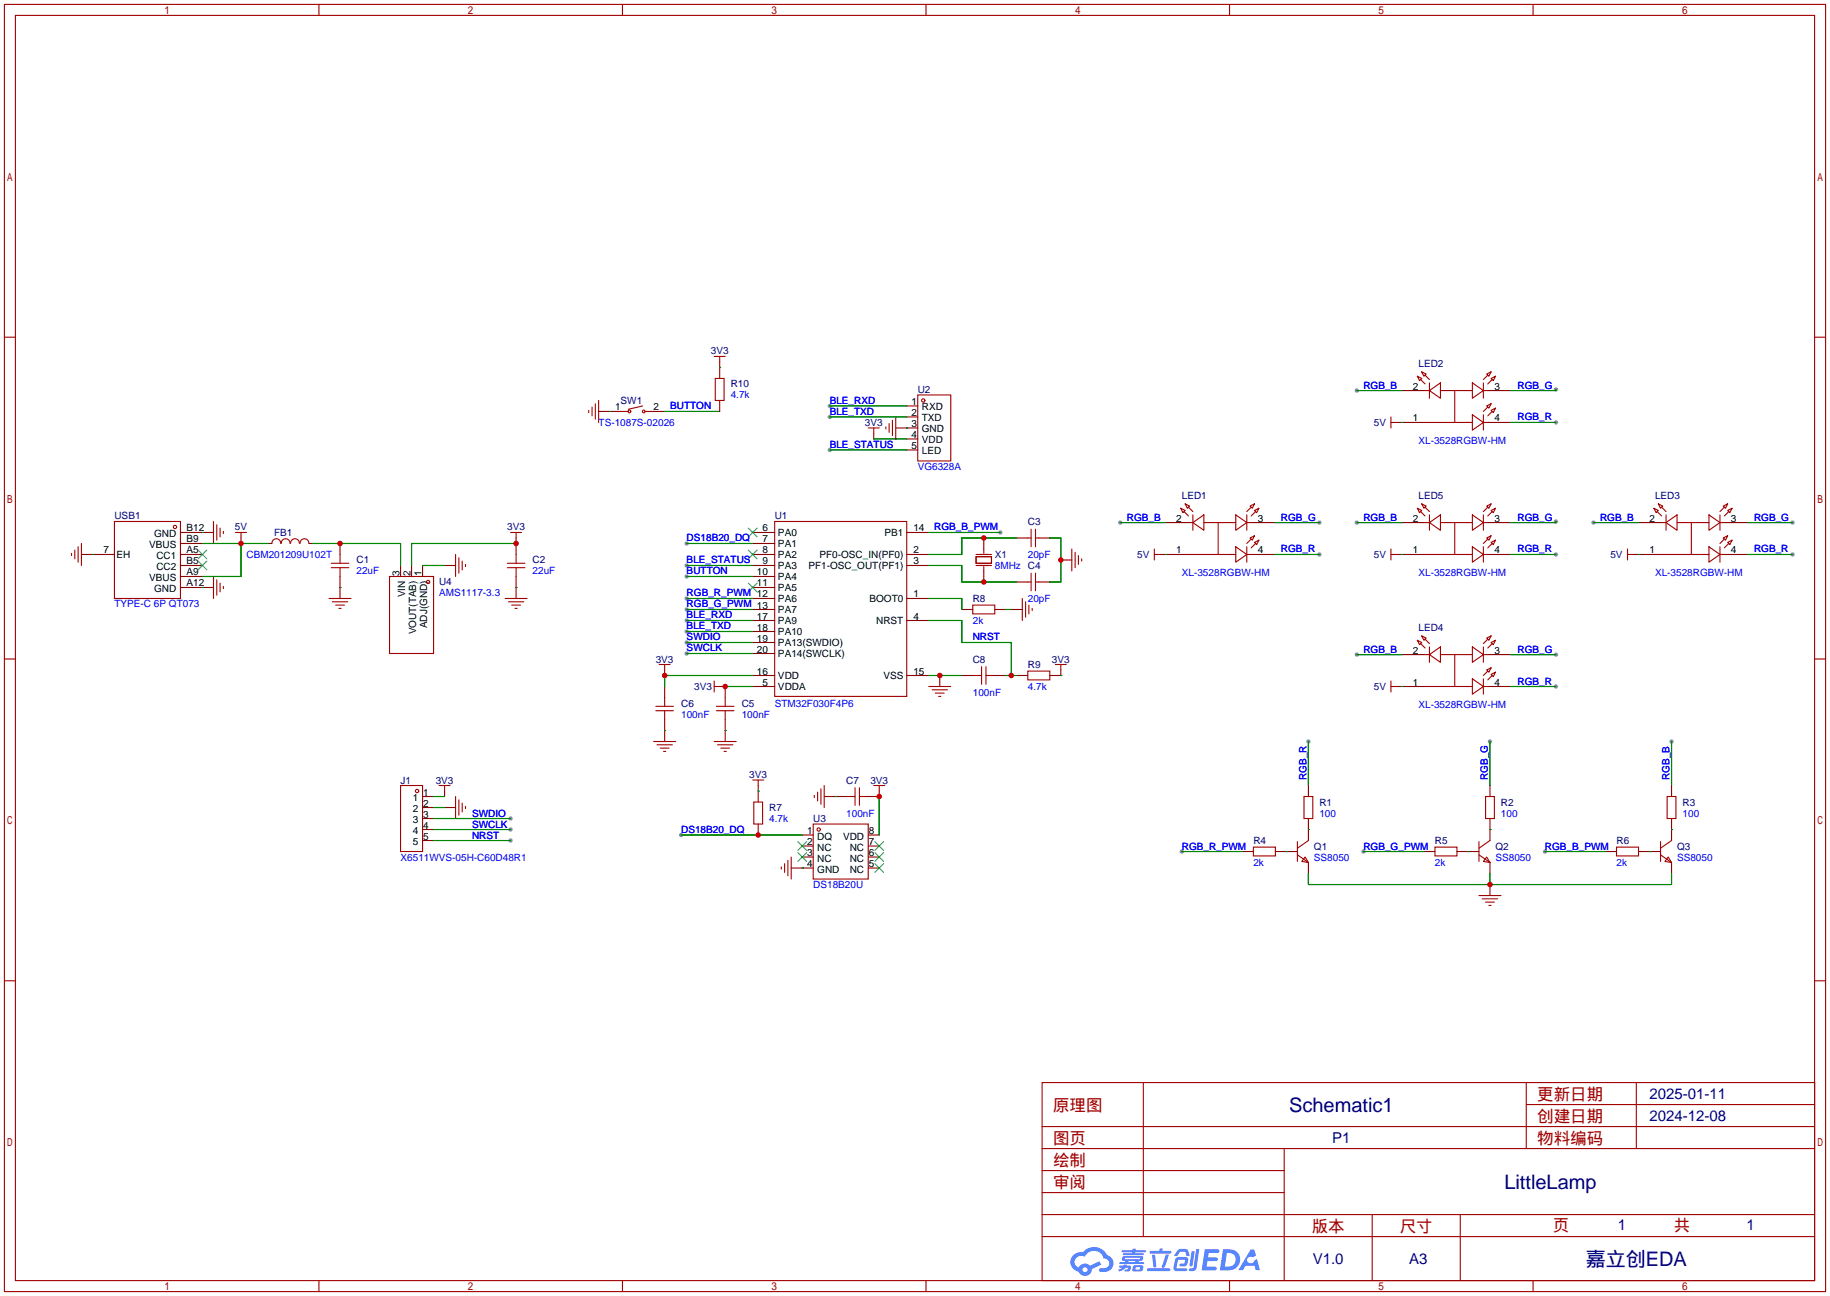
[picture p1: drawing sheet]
<svg xmlns="http://www.w3.org/2000/svg" width="422mm" height="299mm" viewBox="0 0 422 299" stroke-linecap="round" stroke-linejoin="round" font-family="sans-serif">
<g fill="#999">
<circle cx="158.5" cy="148.3" r=".51"/>
<circle cx="158.5" cy="150.9" r=".51"/>
<circle cx="304.5" cy="128" r=".51"/>
<circle cx="359.2" cy="97.5" r=".51"/>
<circle cx="413.8" cy="128" r=".51"/>
<circle cx="359.2" cy="158.5" r=".51"/>
<circle cx="359.2" cy="89.9" r=".51"/>
<circle cx="413.8" cy="120.6" r=".51"/>
<circle cx="304.5" cy="120.6" r=".51"/>
<circle cx="302" cy="171.2" r=".51"/>
<circle cx="343.9" cy="171.2" r=".51"/>
<circle cx="385.8" cy="171.2" r=".51"/>
<circle cx="272.8" cy="196.6" r=".51"/>
<circle cx="314.7" cy="196.6" r=".51"/>
<circle cx="356.6" cy="196.6" r=".51"/>
<circle cx="359.2" cy="151.1" r=".51"/>
<circle cx="258.6" cy="120.6" r=".51"/>
<circle cx="313.2" cy="90.2" r=".51"/>
<circle cx="367.8" cy="120.6" r=".51"/>
<circle cx="313.2" cy="151.1" r=".51"/>
<circle cx="157.2" cy="192.8" r=".51"/>
<circle cx="191.5" cy="93.7" r=".51"/>
<circle cx="191.5" cy="96.3" r=".51"/>
<circle cx="191.5" cy="103.9" r=".51"/>
<circle cx="117.9" cy="189" r=".51"/>
<circle cx="117.9" cy="191.5" r=".51"/>
<circle cx="117.9" cy="194.1" r=".51"/>
<circle cx="158.5" cy="138.2" r=".51"/>
<circle cx="158.5" cy="140.7" r=".51"/>
<circle cx="230.9" cy="122.9" r=".51"/>
<circle cx="158.5" cy="143.3" r=".51"/>
<circle cx="158.5" cy="145.8" r=".51"/>
<circle cx="359.2" cy="128" r=".51"/>
<circle cx="359.2" cy="120.4" r=".51"/>
<circle cx="313.2" cy="120.6" r=".51"/>
<circle cx="158.5" cy="125.5" r=".51"/>
<circle cx="158.5" cy="133.1" r=".51"/>
<circle cx="158.5" cy="130.6" r=".51"/>
</g>
<g fill="none" stroke="#a10000" stroke-width=".25">
<path d="M1 1h420.4v297.2h-420.4zM3.6 3.6h415.2v292.1h-415.2zM73.6 1v2.6M143.7 1v2.6M213.7 1v2.6M283.8 1v2.6M353.9 1v2.6M1 77.9h2.6M418.8 77.9h2.6M1 152.1h2.6M418.8 152.1h2.6M1 226.4h2.6"/>
<path d="M418.8 226.4h2.6M240.5 249.9h178.3v45.8h-178.3zM263.9 249.9v35.6M352.3 249.9v15.3M352.3 255h66.5M377.7 249.9v15.3M240.5 270.3h55.9M240.5 265.2h178.3M240.5 275.3h55.9M240.5 260.1h178.3M296.4 265.2v30.5M73.6 295.7v2.5"/>
<path d="M143.7 295.7v2.5M213.7 295.7v2.5M240.5 285.5h178.3M240.5 280.4h178.3M283.8 295.7v2.5M316.7 280.4v15.3M337.1 280.4v15.3M353.9 295.7v2.5"/>
</g>
<g fill="#5487ff">
<path d="M278.1 288.4h2.7a.48 .48 0 0 1 .7 .4 .48 .48 0 0 1-.7 .5h-1.8l-.2 1h1.9a.43 .43 0 0 1 .4 .5 .43 .43 0 0 1-.5 .4h-1.9l-.2 1.2h1.7a.45 .45 0 0 1 .6 .2 .45 .45 0 0 1-.2 .6l-3.2 .1z"/>
<path d="M288.7 288.5h.8l.4 1.4-.7 .4a.84 .84 0 0 0-1.2 .2 .84 .84 0 0 0 .3 1.2 .84 .84 0 0 0 1.1-.4l.1-.3 .6-.3 .7 2.5h-.9l-.3-1h-2.1l-.6 1h-1.1z"/>
<path d="M275.1 288.9h.7l-.5 3.2a.36 .36 0 0 1-.4 .3 .36 .36 0 0 1-.3-.4z"/>
<path d="M276.1 288.4h.7l-.6 4.3a1.13 1.13 0 0 1-1.8 .6l.2-.4 .7-.1 .2-.2z"/>
<path d="M271.8 288.7l.6-.3 1-.1a.77 .77 0 0 1 .9 .6l.3 .9-.2 .2h-.5l-.3-.9-.2-.1h-1l-.7 1h-.6z"/>
<path d="M271.4 290.5l.5-.3h1.7a.81 .81 0 0 1 .7 .5 .81 .81 0 0 1-.2 .9 .81 .81 0 0 1-.9 .8h-.7a.32 .32 0 0 1-.3-.4 .32 .32 0 0 1 .4-.3h.7l.3-.9-1.7 .1-.3 1.9h2.2a.32 .32 0 0 1 .3 .4 .32 .32 0 0 1-.4 .3h-2.3l-.4-.4-.1-.5z"/>
<path d="M264.8 292.8h5a.33 .33 0 0 1 .4 .4 .33 .33 0 0 1-.4 .3h-4.9l-.1-.2z"/>
<path d="M269.1 289.6h.7l-.6 2.1a.98 .98 0 0 1-.8 1l-.3-.3z"/>
<path d="M265.9 289.7h.7l.3 2.6a.34 .34 0 0 1-.3 .3 .34 .34 0 0 1-.4-.2z"/>
<path d="M265.4 288.8h2.2l.2-.6h.6l-.1 .6h1.8a.32 .32 0 0 1 .3 .3 .32 .32 0 0 1-.4 .3h-4.5l-.1-.1z"/>
<path d="M258.4 292.2h.9l.1-.2h.7l-.1 .2h.9l.1 .2-.1 .9-1.3 .2v-.4h.6l.1-.4a.68 .68 0 0 0-.9 .4l-1.1 .5-.2-.5 1-.4h-.8z"/>
<path d="M259 288.6h2.4l.1-.3h.7l-.1 .3h2.2l.3 .3-.3 .2h-2.2l-.1 .3h1.8l.2 .2-.2 .2h-4.5l-.1-.4h2l.1-.3h-2.3l-.1-.1z"/>
<path d="M282.3 288.4l-.7 4.9h1.6a2.5 2.5 0 0 0 3.1-2.5 2.5 2.5 0 0 0-3.1-2.4zM283.2 289.3a1.65 1.65 0 0 1 2 1.7 1.65 1.65 0 0 1-2.2 1.4h-.3z"/>
<path d="M259.1 290.2l-.1 .7 .6 .2 .1 .3h-1.3l.1 .4h5.4l.2-.2-.2-.2h-1.2l.2-.3a.7 .7 0 0 0 .8-.2 .7 .7 0 0 0 0-.9h-4.1zM259.7 290.4l3.5 .1-.2 .3h-3.2zM260.4 291.1h1.7l-.2 .3h-1.4z"/>
<path d="M261.6 292.3a1.05 1.05 0 0 0-.1 1.2 2.91 2.91 0 0 0 2.2-.2 .98 .98 0 0 0 0-1.1l-1.6-.1zM262.2 292.6h.8l.1 .3-.2 .2h-.8z"/>
<path d="M247.8 289.7a2.23 2.23 0 0 0-.6 2.3 2.23 2.23 0 0 0 1.8 1.6 1.58 1.58 0 0 0 1.7 1 1.58 1.58 0 0 0 1.3-1.6l2.2-1-.5-.8-2.1 1a1.65 1.65 0 0 0-2.6 .5 1.47 1.47 0 0 1-.8-2.1 1.47 1.47 0 0 1 2.2-.4 2.3 2.3 0 0 1 2.3-1.4 2.3 2.3 0 0 1 2.1 1.8 1.12 1.12 0 0 1 1.3 1 1.12 1.12 0 0 1-1.2 1.2h-.7a.45 .45 0 0 0-.5 .3 .45 .45 0 0 0 .4 .6 2.21 2.21 0 0 0 2.2-.6 2.21 2.21 0 0 0 .5-2.3 2.13 2.13 0 0 0-1.3-1 3.3 3.3 0 0 0-5.5-.7l-1.2 .1zM249.9 293.2a.57 .57 0 0 1 1.1 0 .57 .57 0 0 1-1.1 0z"/>
</g>
<g fill="none" stroke="#a10000" stroke-width=".25">
<path d="M135.9 94.7v.5M136.7 94v2M137.4 93.2v3.6M138.2 92.5v5M143.3 95h1.7M148.3 93.7l-3.3 .8M149.1 95h1.8M164.8 82.3h2.6M165.1 87.4h2v5.1h-2zM166.1 82.3v1.3M200.4 98.8h2.5M201.7 98.8v1.3"/>
<path d="M204.5 98.6v.5M205.2 97.8v2M206 97v3.6M206.8 96.3v5M211.8 91.2h7.7v15.2h-7.7zM321.1 97.5h1.2M321.1 96.3v2.5M327.2 86.9l1 .5-.5 .5zM327.9 87.6l1 1M328.2 85.9l1 .5-.5 .5zM328.7 90.2h1.2M328.7 97.5h11.2"/>
<path d="M328.9 86.6l1 1M329.9 90.2l2.6-1.8v3.5zM329.9 88.4v3.5M332.5 90.2h7.4M335.8 90.2v7.3M339.9 88.4l2.5 1.8-2.5 1.7zM339.9 95.8l2.5 1.7-2.5 1.8zM342.4 90.2h1.3M342.4 88.4v3.5M342.4 95.8v3.5M342.4 97.5h1.3M343.2 86.4l1-.5-.5 1z"/>
<path d="M343.2 93.7l1-.5-.5 1zM343.4 86.6l-1 1M343.4 94l-1 1M344.2 87.4l1-.5-.5 1zM344.2 94.7l1-.5-.5 1zM344.4 87.6l-1 1M344.4 95l-1 1M272.5 117.3l1.1 .6-.6 .5zM273.3 118.1l1 1M273.6 116.3l1 .5-.5 .5zM274.3 117.1l1 1M275.3 118.9v3.5"/>
<path d="M285.2 118.9l2.6 1.7-2.6 1.8zM287.8 118.9v3.5M288.5 116.8l1.1-.5-.5 1zM288.8 117.1l-1 1M289.6 117.9l1-.6-.5 1.1zM289.8 118.1l-1 1M327.2 117.3l1 .6-.5 .5zM327.9 118.1l1 1M328.2 116.3l1 .5-.5 .5zM328.9 117.1l1 1M329.9 118.9v3.5M339.9 118.9l2.5 1.7-2.5 1.8z"/>
<path d="M342.4 118.9v3.5M343.2 116.8l1-.5-.5 1zM343.4 117.1l-1 1M344.2 117.9l1-.6-.5 1.1zM344.4 118.1l-1 1M381.8 117.3l1 .6-.5 .5zM382.5 118.1l1 1M382.8 116.3l1 .5-.5 .5zM383.5 117.1l1.1 1M384.6 118.9v3.5M394.5 118.9l2.5 1.7-2.5 1.8zM397 118.9v3.5"/>
<path d="M397.8 116.8l1-.5-.5 1zM398 117.1l-1 1M398.8 117.9l1-.6-.5 1.1zM399 118.1l-1 1M16.5 127.8v.5M17.3 127v2M18 126.2v3.6M18.8 125.5v5.1M26.4 120.4h15.3v17.8h-15.3zM49.3 120.4v5.1M49.3 133.1v5.1M50 121.2v3.5"/>
<path d="M50 133.9v3.5M50.8 121.9v2.1M50.8 134.6v2.1M51.6 122.7v.5M51.6 135.4v.5M54.4 122.9h2.5M55.6 122.9v1.3M62.8 125.5a1.01 1.01 0 0 1 1-1.1 1.01 1.01 0 0 1 1 1.1M64.9 125.5a1.01 1.01 0 0 1 1-1.1 1.01 1.01 0 0 1 1 1.1M67.1 125.5a1.01 1.01 0 0 1 1-1.1 1.01 1.01 0 0 1 1 1.1M69.3 125.5a1.01 1.01 0 0 1 1-1.1 1.01 1.01 0 0 1 1 1.1M75.9 138.2h5.1"/>
<path d="M76.5 131.1h4M76.5 130h4M76.7 138.9h3.6M77.5 139.7h2M78.5 128v2M78.5 131.1v2M89.9 133.1h10.2v17.8h-10.2zM105.2 128v5.1M105.9 128.8v3.5M106.7 129.5v2.1M107.4 130.3v.5M116.6 138.2h5.1"/>
<path d="M117.1 131.1h4.1M117.1 130h4.1M117.3 138.9h3.6M117.9 122.9h2.5M118.1 139.7h2M119.1 122.9v1.3M119.1 128v2M119.1 131.1v2M178.8 120.4h30.5v40.4h-30.5zM224.5 139.7h5.1v2h-5.1zM225.3 128.5h3.6v1.5h-3.6zM225.3 128h3.6"/>
<path d="M225.3 130.6h3.6M227.1 126.7v1.1M227.1 130.8v1M236 138.2v5.1M236.7 138.9v3.6M237.2 124.2h.8M237.2 134.4h.8M237.5 139.7v2M238 122.2v4M238 132.3v4.1M239 122.2v4M239 132.3v4.1"/>
<path d="M239 124.2h.8M239 134.4h.8M247.4 126.7v5.1M248.2 127.5v3.6M248.9 128.3v2M249.7 129v.5M266.4 128h1.3M266.4 126.7v2.6M274.1 128h11.1M274.1 120.6h1.2M275.3 120.6l2.6-1.7v3.5zM277.9 120.6h7.3"/>
<path d="M281.2 120.6v7.4M285.2 126.2l2.6 1.8-2.6 1.8zM287.8 128h1.3M287.8 120.6h1.3M287.8 126.2v3.6M288.5 124.2l1.1-.5-.5 1zM288.8 124.5l-1 1M289.6 125.2l1-.5-.5 1zM289.8 125.5l-1 1M321.1 128h1.2M321.1 126.7v2.6M328.7 128h11.2"/>
<path d="M328.7 120.6h1.2M329.9 120.6l2.6-1.7v3.5zM332.5 120.6h7.4M335.8 120.6v7.4M339.9 126.2l2.5 1.8-2.5 1.8zM342.4 128h1.3M342.4 120.6h1.3M342.4 126.2v3.6M343.2 124.2l1-.5-.5 1zM343.4 124.5l-1 1M344.2 125.2l1-.5-.5 1zM344.4 125.5l-1 1"/>
<path d="M375.7 128h1.2M375.7 126.7v2.6M383.3 128h11.2M383.3 120.6h1.3M384.6 120.6l2.5-1.7v3.5zM387.1 120.6h7.4M390.4 120.6v7.4M394.5 126.2l2.5 1.8-2.5 1.8zM397 128h1.3M397 120.6h1.3M397 126.2v3.6M397.8 124.2l1-.5-.5 1z"/>
<path d="M398 124.5l-1 1M398.8 125.2l1-.5-.5 1zM399 125.5l-1 1M78.2 140.5h.5M118.9 140.5h.5M152.1 153.4h2.6M153.4 153.4v1.3M164.8 158.5h1.3M164.8 157.2v2.6M214.4 158.5h5.1M215.1 159.3h3.6M224.5 156h2.1"/>
<path d="M226.6 153.9v4.1M227.6 156h2M227.6 153.9v4.1M237.2 154.9h5.1v2.1h-5.1zM238.3 140.5v.5M243.6 153.4h2.5M244.9 153.4v1.3M321.1 158.5h1.2M321.1 157.2v2.6M327.2 147.8l1 .5-.5 .5zM327.9 148.6l1 1M328.2 146.8l1 .5-.5 .5z"/>
<path d="M328.7 151.1h1.2M328.7 158.5h11.2M328.9 147.6l1 1M329.9 151.1l2.6-1.7v3.5zM329.9 149.4v3.5M332.5 151.1h7.4M335.8 151.1v7.4M339.9 149.4l2.5 1.7-2.5 1.8zM339.9 156.7l2.5 1.8-2.5 1.8zM342.4 149.4v3.5M342.4 156.7v3.6M342.4 151.1h1.3"/>
<path d="M342.4 158.5h1.3M343.2 147.3l1-.5-.5 1zM343.2 154.7l1-.5-.5 1zM343.4 147.6l-1 1M343.4 154.9l-1 1.1M344.2 148.3l1-.5-.5 1zM344.2 155.7l1-.5-.5 1zM344.4 148.6l-1 1M344.4 156l-1 1M150.9 171.2h5.1M151.4 164.1h4M151.4 163.1h4"/>
<path d="M151.6 172h3.6M152.4 172.7h2M153.2 173.5h.5M153.4 161v2.1M153.4 164.1v2M164.8 171.2h5.1M165.4 164.1h4M165.4 163.1h4M165.6 172h3.6M166.4 172.7h2M167.1 173.5h.5M167.4 161v2.1"/>
<path d="M167.4 164.1v2M215.9 160h2M216.7 160.8h.5M92.5 181.4h5v15.2h-5zM101.3 181.4h2.6M102.6 181.4v1.2M105.2 183.9v5.1M105.9 184.7v3.5M106.7 185.4v2.1M107.4 186.2v.5M173.7 180.1h2.6M174 185.2h2v5h-2z"/>
<path d="M175 180.1v1.3M181.1 199.4v2M181.9 198.6v3.6M182.6 197.9v5M187.7 190.2h12.7v12.7h-12.7zM188 183.6v.5M188.7 182.9v2M189.5 182.1v3.6M190.2 181.4v5M195.3 183.9h2.1M197.4 181.9v4M198.4 183.9h2"/>
<path d="M198.4 181.9v4M201.7 181.4h2.5M202.9 181.4v1.2M289.3 195.6h5.1v2h-5.1zM299.5 197.4l2.5 1.7M299.5 194.3v4.6M301 183.9h2v5.1h-2zM301.2 197.9l.8 1.2-1.5-.2zM302 194.1l-2.5 1.7M331.2 195.6h5.1v2h-5.1zM341.4 197.4l2.5 1.7M341.4 194.3v4.6"/>
<path d="M342.9 183.9h2v5.1h-2zM343.2 197.9l.7 1.2-1.5-.2zM343.9 194.1l-2.5 1.7M373.1 195.6h5.1v2h-5.1zM383.3 197.4l2.5 1.7M383.3 194.3v4.6M384.8 183.9h2v5.1h-2zM385.1 197.9l.7 1.2-1.5-.2zM385.8 194.1l-2.5 1.7M180.3 200.2v.5M341.4 206.8h5.1M342.1 207.5h3.6"/>
<path d="M342.9 208.3h2M343.7 209h.5"/>
<circle cx="145.3" cy="95" r=".32"/>
<circle cx="148.6" cy="95" r=".32"/>
<circle cx="213.1" cy="92.5" r=".38"/>
<circle cx="40.4" cy="121.7" r=".38"/>
<circle cx="98.8" cy="134.4" r=".38"/>
<circle cx="96.3" cy="182.6" r=".38"/>
<circle cx="189" cy="191.5" r=".38"/>
</g>
<g fill="none" stroke="#870000" stroke-width=".25">
<path d="M138.2 95h5.1M150.9 95h2.5M166.1 83.6v3.8M166.1 92.5v2.5M206.8 98.8h5M209.3 93.7h2.5M209.3 96.3h2.5M322.3 97.5h6.4M323.6 90.2h5.1M343.7 97.5h5M343.7 90.2h5M201.7 100.1v1.2"/>
<path d="M209.3 101.3h2.5M209.3 103.9h2.5M18.8 128h7.6M41.7 122.9h7.6M41.7 125.5h5M41.7 128h5M41.7 130.6h5M41.7 133.1h5M41.7 135.6h7.6M55.6 124.2v1.3M62 125.5h.7M71.4 125.5h.7"/>
<path d="M78.5 125.5v2.5M78.5 133.1v5.1M92.5 130.6v2.5M95 130.6v2.5M97.5 130.6v2.5M102.6 130.6h2.6M119.1 124.2v3.8M119.1 133.1v5.1M173.7 138.2h5.1M173.7 122.9h5.1M173.7 125.5h5.1M173.7 128h5.1"/>
<path d="M173.7 130.6h5.1M173.7 133.1h5.1M173.7 135.6h5.1M209.3 138.2h5.1M209.3 122.9h5.1M209.3 128h5.1M209.3 130.6h5.1M227.1 124.2v2.5M227.1 131.8v2.6M234.7 124.2h2.5M234.7 134.4h2.5M239.8 124.2h2.5"/>
<path d="M239.8 134.4h2.5M244.9 129.3h2.5M267.7 128h6.4M269 120.6h5.1M289.1 128h5M289.1 120.6h5M322.3 128h6.4M323.6 120.6h5.1M343.7 128h5M343.7 120.6h5M376.9 128h6.4M378.2 120.6h5.1"/>
<path d="M398.3 128h5.1M398.3 120.6h5.1M153.4 154.7v1.3M153.4 158.5v2.5M166.1 158.5h1.3v2.5M173.7 143.3h5.1M173.7 140.7h5.1M173.7 145.8h5.1M173.7 148.3h5.1M173.7 150.9h5.1M173.7 156h5.1M173.7 158.5h5.1"/>
<path d="M209.3 143.3h5.1M209.3 156h5.1M216.9 156v2.5M222 140.7h2.5M222 156h2.5M229.6 140.7h2.6M229.6 156h2.6M233.4 140.7h2.6M234.7 156h2.5M244.9 154.7v1.3h-2.6M322.3 158.5h6.4M323.6 151.1h5.1"/>
<path d="M343.7 158.5h5M343.7 151.1h5M153.4 166.1v5.1M167.4 166.1v5.1M97.5 183.9h2.6M97.5 186.4h2.6M97.5 189h2.6M97.5 191.5h2.6M97.5 194.1h2.6M102.6 186.4h2.6M102.6 182.6v1.3M175 181.4v3.8"/>
<path d="M175 190.2v2.6M185.2 192.8h2.5M185.2 195.3h2.5M185.2 197.9h2.5M190.2 183.9h5.1M200.4 192.8h2.5M200.4 195.3h2.5M200.4 197.9h2.5M202.9 182.6v1.3h-2.5M286.8 196.6h2.5M294.4 196.6h5.1M302 181.4v2.5"/>
<path d="M302 189v5.1M302 199.1v2.6M328.7 196.6h2.5M336.3 196.6h5.1M343.9 181.4v2.5M343.9 189v5.1M343.9 199.1v2.6M370.6 196.6h2.5M378.2 196.6h5.1M385.8 181.4v2.5M385.8 189v5.1M385.8 199.1v2.6"/>
<path d="M182.6 200.4h5.1M200.4 200.4h2.5M343.9 204.2v2.6"/>
</g>
<g fill="none" stroke="#3c3" stroke-width=".25">
<path d="M45.7 129.5l2.1 2.1M45.7 127l2.1 2M47.8 129.5l-2.1 2.1M47.8 127l-2.1 2M172.7 121.9l2.1 2.1M172.7 127l2.1 2M172.7 134.6l2.1 2.1M174.8 121.9l-2.1 2.1M174.8 127l-2.1 2M174.8 134.6l-2.1 2.1M184.1 194.3l2.1 2M184.1 196.8l2.1 2.1"/>
<path d="M186.2 194.3l-2.1 2M186.2 196.8l-2.1 2.1M201.9 199.4l2.1 2M201.9 196.8l2.1 2.1M201.9 194.3l2.1 2M204 199.4l-2.1 2M204 196.8l-2.1 2.1M204 194.3l-2.1 2"/>
</g>
<g fill="none" stroke="#008700" stroke-width=".25">
<path d="M140.7 95h.1M153.4 95h12.7M166.1 84.8h.1M191.5 93.7h17.8M191.5 96.3h17.8M209.3 98.8h.1M313.2 90.2h10.4M323.6 97.5h.1M348.7 97.5h10.5M359.2 89.9v.3h-10.5M191.5 103.9h17.8M201.7 101.3h7.6"/>
<path d="M21.3 128h.1M46.7 135.6h.1M46.7 122.9h.1M46.7 125.5h15.3M55.6 125.5v7.6h-8.9M72.1 125.5h20.4v5.1M78.5 135.6h.1M97.5 130.6h5.1M119.1 135.6h.1M119.1 125.5h-24.1v5.1M158.5 130.6h15.2M158.5 125.5h15.2"/>
<path d="M158.5 133.1h15.2M158.5 138.2h15.2M214.4 130.6h7.6v3.8h12.7M214.4 138.2h7.6v2.5M214.4 122.9h16.5M234.7 124.2h-12.7v3.8h-7.6M242.3 124.2h2.6v10.2h-2.6M258.6 120.6h10.4M269 128h.1M294.1 128h10.4M294.1 120.6h10.4M313.2 120.6h10.4"/>
<path d="M323.6 128h.1M348.7 128h10.5M359.2 120.4v.2h-10.5M367.8 120.6h10.4M378.2 128h.1M403.4 128h10.4M403.4 120.6h10.4M158.5 140.7h15.2M158.5 148.3h15.2M158.5 143.3h15.2M158.5 150.9h15.2M158.5 145.8h15.2"/>
<path d="M167.4 158.5h6.3M173.7 156h-20.3v2.5M214.4 143.3h7.6v5h11.4v7.7M214.4 156h7.6M232.2 156h2.5M232.2 140.7h1.2M244.9 156h.1M313.2 151.1h10.4M323.6 158.5h.1M348.7 158.5h10.5M348.7 151.1h10.5M153.4 168.7h.1"/>
<path d="M167.4 168.7h.1M302 171.2v10.2M343.9 171.2v10.2M385.8 171.2v10.2M100.1 186.4h2.5M100.1 183.9h2.5M100.1 189h17.8M100.1 191.5h17.8M100.1 194.1h17.8M157.2 192.8h28M175 182.6h.1M192.8 183.9h.1"/>
<path d="M202.9 183.9v8.9M272.8 196.6h14M296.9 196.6h.1M302 191.5h.1M314.7 196.6h14M338.8 196.6h.1M343.9 191.5h.1M356.6 196.6h14M380.7 196.6h.1M385.8 191.5h.1M185.2 200.4h.1M302 201.7v2.5h83.8v-2.5"/>
<path d="M343.9 201.7v2.5"/>
</g>
<g fill="#c00">
<circle cx="227.1" cy="124.2" r=".63"/>
<circle cx="227.1" cy="134.4" r=".63"/>
<circle cx="216.9" cy="156" r=".63"/>
<circle cx="55.6" cy="125.5" r=".63"/>
<circle cx="78.5" cy="125.5" r=".63"/>
<circle cx="119.1" cy="125.5" r=".63"/>
<circle cx="244.9" cy="129.3" r=".63"/>
<circle cx="233.4" cy="156" r=".63"/>
<circle cx="167.4" cy="158.5" r=".63"/>
<circle cx="153.4" cy="156" r=".63"/>
<circle cx="343.9" cy="204.2" r=".63"/>
<circle cx="202.9" cy="183.9" r=".63"/>
<circle cx="175" cy="192.8" r=".63"/>
</g>
<g font-size="4.6" fill="#000080">
<text x="297.6" y="256.6">Schematic1</text>
<text x="347.2" y="274.4">LittleLamp</text>
<text x="366" y="292.2">嘉立创EDA</text>
</g>
<g font-size="3.8" fill="#a00000">
<text x="243.1" y="256.5">原理图</text>
<text x="354.8" y="254">更新日期</text>
<text x="354.8" y="259.1">创建日期</text>
<text x="243.1" y="269.2">绘制</text>
<text x="243.1" y="264.2">图页</text>
<text x="354.8" y="264.2">物料编码</text>
<text x="243.1" y="274.3">审阅</text>
<text x="302.8" y="284.5">版本</text>
<text x="323.1" y="284.5">尺寸</text>
<text x="358.4" y="284.2">页</text>
<text x="386.3" y="284.2">共</text>
</g>
<g font-size="3.5" fill="#000080">
<text x="380.7" y="253.7">2025-01-11</text>
<text x="307.5" y="263.8">P1</text>
<text x="380.7" y="258.8">2024-12-08</text>
<text x="373.4" y="283.9">1</text>
<text x="403.2" y="283.9">1</text>
<text x="303" y="291.8">V1.0</text>
<text x="325.3" y="291.8">A3</text>
</g>
<g font-size="2.3" fill="#000080">
<text x="164.1" y="81.8">3V3</text>
<text x="168.7" y="89.5">R10</text>
<text x="327.4" y="84.6">LED2</text>
<text x="143.3" y="93.3">SW1</text>
<text x="211.8" y="90.7">U2</text>
<text x="199.6" y="98.3">3V3</text>
<text x="317.1" y="98.3">5V</text>
<text x="26.4" y="119.9">USB1</text>
<text x="178.8" y="119.9">U1</text>
<text x="272.8" y="115.1">LED1</text>
<text x="327.4" y="115.1">LED5</text>
<text x="382" y="115.1">LED3</text>
<text x="54.2" y="122.5">5V</text>
<text x="63.2" y="123.7">FB1</text>
<text x="117.1" y="122.5">3V3</text>
<text x="237.2" y="121.2">C3</text>
<text x="82.3" y="130.1">C1</text>
<text x="122.9" y="130.1">C2</text>
<text x="229.6" y="128.8">X1</text>
<text x="262.5" y="128.8">5V</text>
<text x="317.1" y="128.8">5V</text>
<text x="371.7" y="128.8">5V</text>
<text x="101.3" y="135.2">U4</text>
<text x="224.5" y="139">R8</text>
<text x="327.4" y="145.6">LED4</text>
<text x="151.4" y="153">3V3</text>
<text x="224.5" y="153">C8</text>
<text x="237.2" y="154.2">R9</text>
<text x="242.8" y="153">3V3</text>
<text x="160.3" y="159.3">3V3</text>
<text x="317.1" y="159.3">5V</text>
<text x="157.2" y="163.1">C6</text>
<text x="171.2" y="163.1">C5</text>
<text x="173" y="179.6">3V3</text>
<text x="92.5" y="180.9">J1</text>
<text x="100.6" y="180.9">3V3</text>
<text x="195.3" y="180.9">C7</text>
<text x="200.9" y="180.9">3V3</text>
<text x="304.5" y="186">R1</text>
<text x="346.5" y="186">R2</text>
<text x="388.4" y="186">R3</text>
<text x="177.5" y="187.2">R7</text>
<text x="187.7" y="189.8">U3</text>
<text x="289.3" y="194.9">R4</text>
<text x="303.3" y="196.1">Q1</text>
<text x="331.2" y="194.9">R5</text>
<text x="345.2" y="196.1">Q2</text>
<text x="373.1" y="194.9">R6</text>
<text x="387.1" y="196.1">Q3</text>
</g>
<g font-size="2.3" fill="#00f">
<text x="314.7" y="89.7">RGB_B</text>
<text x="350.3" y="89.7">RGB_G</text>
<text x="154.7" y="94.5">BUTTON</text>
<text x="168.7" y="92">4.7k</text>
<text x="191.5" y="93.3">BLE_RXD</text>
<text x="191.5" y="95.8">BLE_TXD</text>
<text x="138.2" y="98.3">TS-1087S-02026</text>
<text x="350.3" y="97.1">RGB_R</text>
<text x="191.5" y="103.4">BLE_STATUS</text>
<text x="327.4" y="102.4">XL-3528RGBW-HM</text>
<text x="211.8" y="108.5">VG6328A</text>
<text x="158.5" y="125">DS18B20_DQ</text>
<text x="215.6" y="122.5">RGB_B_PWM</text>
<text x="260.1" y="120.2">RGB_B</text>
<text x="295.7" y="120.2">RGB_G</text>
<text x="314.7" y="120.2">RGB_B</text>
<text x="350.3" y="120.2">RGB_G</text>
<text x="369.3" y="120.2">RGB_B</text>
<text x="404.9" y="120.2">RGB_G</text>
<text x="56.9" y="128.8">CBM201209U102T</text>
<text x="158.5" y="130.1">BLE_STATUS</text>
<text x="229.6" y="131.4">8MHz C4</text>
<text x="237.2" y="128.8">20pF</text>
<text x="295.7" y="127.6">RGB_R</text>
<text x="350.3" y="127.6">RGB_R</text>
<text x="404.9" y="127.6">RGB_R</text>
<text x="82.3" y="132.6">22uF</text>
<text x="101.3" y="137.7">AMS1117-3.3</text>
<text x="122.9" y="132.6">22uF</text>
<text x="158.5" y="137.7">RGB_R_PWM 12</text>
<text x="158.5" y="132.6">BUTTON</text>
<text x="272.8" y="132.9">XL-3528RGBW-HM</text>
<text x="327.4" y="132.9">XL-3528RGBW-HM</text>
<text x="382" y="132.9">XL-3528RGBW-HM</text>
<text x="26.4" y="140.3">TYPE-C 6P QT073</text>
<text x="158.5" y="140.3">RGB_G_PWM 13</text>
<text x="158.5" y="142.8">BLE_RXD</text>
<text x="237.2" y="139">20pF</text>
<text x="158.5" y="147.9">SWDIO</text>
<text x="158.5" y="145.3">BLE_TXD</text>
<text x="224.5" y="144.1">2k</text>
<text x="224.5" y="147.9">NRST</text>
<text x="158.5" y="150.4">SWCLK</text>
<text x="314.7" y="150.7">RGB_B</text>
<text x="350.3" y="150.7">RGB_G</text>
<text x="224.5" y="160.6">100nF</text>
<text x="237.2" y="159.3">4.7k</text>
<text x="350.3" y="158">RGB_R</text>
<text x="157.2" y="165.7">100nF</text>
<text x="171.2" y="165.7">100nF</text>
<text x="178.8" y="163.1">STM32F030F4P6</text>
<text x="327.4" y="163.4">XL-3528RGBW-HM</text>
<text x="301.5" y="180.1" transform="rotate(-90 301.5 180.1)">RGB_R</text>
<text x="343.5" y="180.1" transform="rotate(-90 343.5 180.1)">RGB_G</text>
<text x="385.4" y="180.1" transform="rotate(-90 385.4 180.1)">RGB_B</text>
<text x="109" y="188.5">SWDIO</text>
<text x="109" y="191.1">SWCLK</text>
<text x="177.5" y="189.8">4.7k</text>
<text x="195.3" y="188.5">100nF</text>
<text x="304.5" y="188.5">100</text>
<text x="346.5" y="188.5">100</text>
<text x="388.4" y="188.5">100</text>
<text x="109" y="193.6">NRST</text>
<text x="157.2" y="192.3">DS18B20_DQ</text>
<text x="272.8" y="196.1">RGB_R_PWM</text>
<text x="314.7" y="196.1">RGB_G_PWM</text>
<text x="356.6" y="196.1">RGB_B_PWM</text>
<text x="92.5" y="198.7">X6511WVS-05H-C60D48R1</text>
<text x="289.3" y="199.9">2k</text>
<text x="303.3" y="198.7">SS8050</text>
<text x="331.2" y="199.9">2k</text>
<text x="345.2" y="198.7">SS8050</text>
<text x="373.1" y="199.9">2k</text>
<text x="387.1" y="198.7">SS8050</text>
<text x="187.7" y="205">DS18B20U</text>
</g>
<g font-size="2.3">
<text x="326.1" y="89.9">2</text>
<text x="344.9" y="89.9">3</text>
<text x="142" y="94.8">1</text>
<text x="150.9" y="94.8">2</text>
<text x="210.4" y="93.5">1</text>
<text x="212.8" y="94.8">RXD</text>
<text x="210.4" y="96">2</text>
<text x="210.4" y="98.6">3</text>
<text x="210.4" y="101.1">4</text>
<text x="212.8" y="97.3">TXD</text>
<text x="212.8" y="99.8">GND</text>
<text x="326.1" y="97.3">1</text>
<text x="344.9" y="97.3">4</text>
<text x="210.4" y="103.7">5</text>
<text x="212.8" y="102.4">VDD</text>
<text x="212.8" y="104.9">LED</text>
<text x="35.6" y="124">GND</text>
<text x="43.1" y="122.7">B12</text>
<text x="43.1" y="125.2">B9</text>
<text x="176" y="122.7">6</text>
<text x="176" y="125.2">7</text>
<text x="179.6" y="123.7">PA0</text>
<text x="204.2" y="123.7">PB1</text>
<text x="210.8" y="122.7">14</text>
<text x="271.5" y="120.4">2</text>
<text x="290.3" y="120.4">3</text>
<text x="326.1" y="120.4">2</text>
<text x="344.9" y="120.4">3</text>
<text x="380.7" y="120.4">2</text>
<text x="399.5" y="120.4">3</text>
<text x="23.9" y="127.8">7</text>
<text x="26.9" y="128.8">EH</text>
<text x="34.4" y="126.5">VBUS</text>
<text x="36.1" y="131.6">CC2</text>
<text x="36.1" y="129.1">CC1</text>
<text x="43.1" y="130.3">B5</text>
<text x="43.1" y="127.8">A5</text>
<text x="176" y="127.8">8</text>
<text x="176" y="130.3">9</text>
<text x="179.6" y="126.3">PA1</text>
<text x="179.6" y="128.8">PA2</text>
<text x="179.6" y="131.3">PA3</text>
<text x="186.6" y="131.3">PF1-OSC_OUT(PF1)</text>
<text x="189.2" y="128.8">PF0-OSC_IN(PF0)</text>
<text x="210.8" y="127.8">2</text>
<text x="210.8" y="130.3">3</text>
<text x="271.5" y="127.8">1</text>
<text x="290.3" y="127.8">4</text>
<text x="326.1" y="127.8">1</text>
<text x="344.9" y="127.8">4</text>
<text x="380.7" y="127.8">1</text>
<text x="399.5" y="127.8">4</text>
<text x="34.4" y="134.1">VBUS</text>
<text x="35.6" y="136.7">GND</text>
<text x="43.1" y="132.9">A9</text>
<text x="43.1" y="135.4">A12</text>
<text x="92.2" y="133" transform="rotate(-90 92.2 133)">3</text>
<text x="93.5" y="137.9" transform="rotate(-90 93.5 137.9)">VIN</text>
<text x="94.8" y="133" transform="rotate(-90 94.8 133)">2</text>
<text x="97.3" y="133" transform="rotate(-90 97.3 133)">1</text>
<text x="174.7" y="132.9">10</text>
<text x="174.7" y="135.4">11</text>
<text x="179.6" y="133.9">PA4</text>
<text x="179.6" y="136.4">PA5</text>
<text x="210.8" y="137.9">1</text>
<text x="174.7" y="143">17</text>
<text x="179.6" y="139">PA6</text>
<text x="179.6" y="141.5">PA7</text>
<text x="200.7" y="139">BOOT0</text>
<text x="210.8" y="143">4</text>
<text x="96" y="146.5" transform="rotate(-90 96 146.5)">VOUT(TAB)</text>
<text x="98.6" y="145.1" transform="rotate(-90 98.6 145.1)">ADJ(GND)</text>
<text x="174.7" y="145.6">18</text>
<text x="174.7" y="148.1">19</text>
<text x="179.6" y="144">PA9</text>
<text x="179.6" y="146.6">PA10</text>
<text x="179.6" y="149.1">PA13(SWDIO)</text>
<text x="202.2" y="144">NRST</text>
<text x="174.7" y="150.6">20</text>
<text x="174.7" y="155.7">16</text>
<text x="179.6" y="151.7">PA14(SWCLK)</text>
<text x="210.8" y="155.7">15</text>
<text x="326.1" y="150.9">2</text>
<text x="344.9" y="150.9">3</text>
<text x="176" y="158.3">5</text>
<text x="179.6" y="156.7">VDD</text>
<text x="179.6" y="159.3">VDDA</text>
<text x="203.9" y="156.7">VSS</text>
<text x="326.1" y="158.3">1</text>
<text x="344.9" y="158.3">4</text>
<text x="95.3" y="184.9">1</text>
<text x="97.7" y="183.7">1</text>
<text x="95.3" y="187.5">2</text>
<text x="95.3" y="190">3</text>
<text x="97.7" y="186.2">2</text>
<text x="97.7" y="188.7">3</text>
<text x="97.7" y="191.3">4</text>
<text x="95.3" y="192.6">4</text>
<text x="95.3" y="195.1">5</text>
<text x="97.7" y="193.8">5</text>
<text x="186.3" y="192.6">1</text>
<text x="186.3" y="195.1">2</text>
<text x="186.3" y="197.6">3</text>
<text x="188.6" y="193.8">DQ</text>
<text x="188.6" y="196.4">NC</text>
<text x="194.6" y="193.8">VDD</text>
<text x="196.1" y="196.4">NC</text>
<text x="200.5" y="197.6">6</text>
<text x="200.5" y="195.1">7</text>
<text x="200.5" y="192.6">8</text>
<text x="186.3" y="200.2">4</text>
<text x="188.6" y="198.9">NC</text>
<text x="188.6" y="201.4">GND</text>
<text x="196.1" y="201.4">NC</text>
<text x="196.1" y="198.9">NC</text>
<text x="200.5" y="200.2">5</text>
</g>
</svg>
